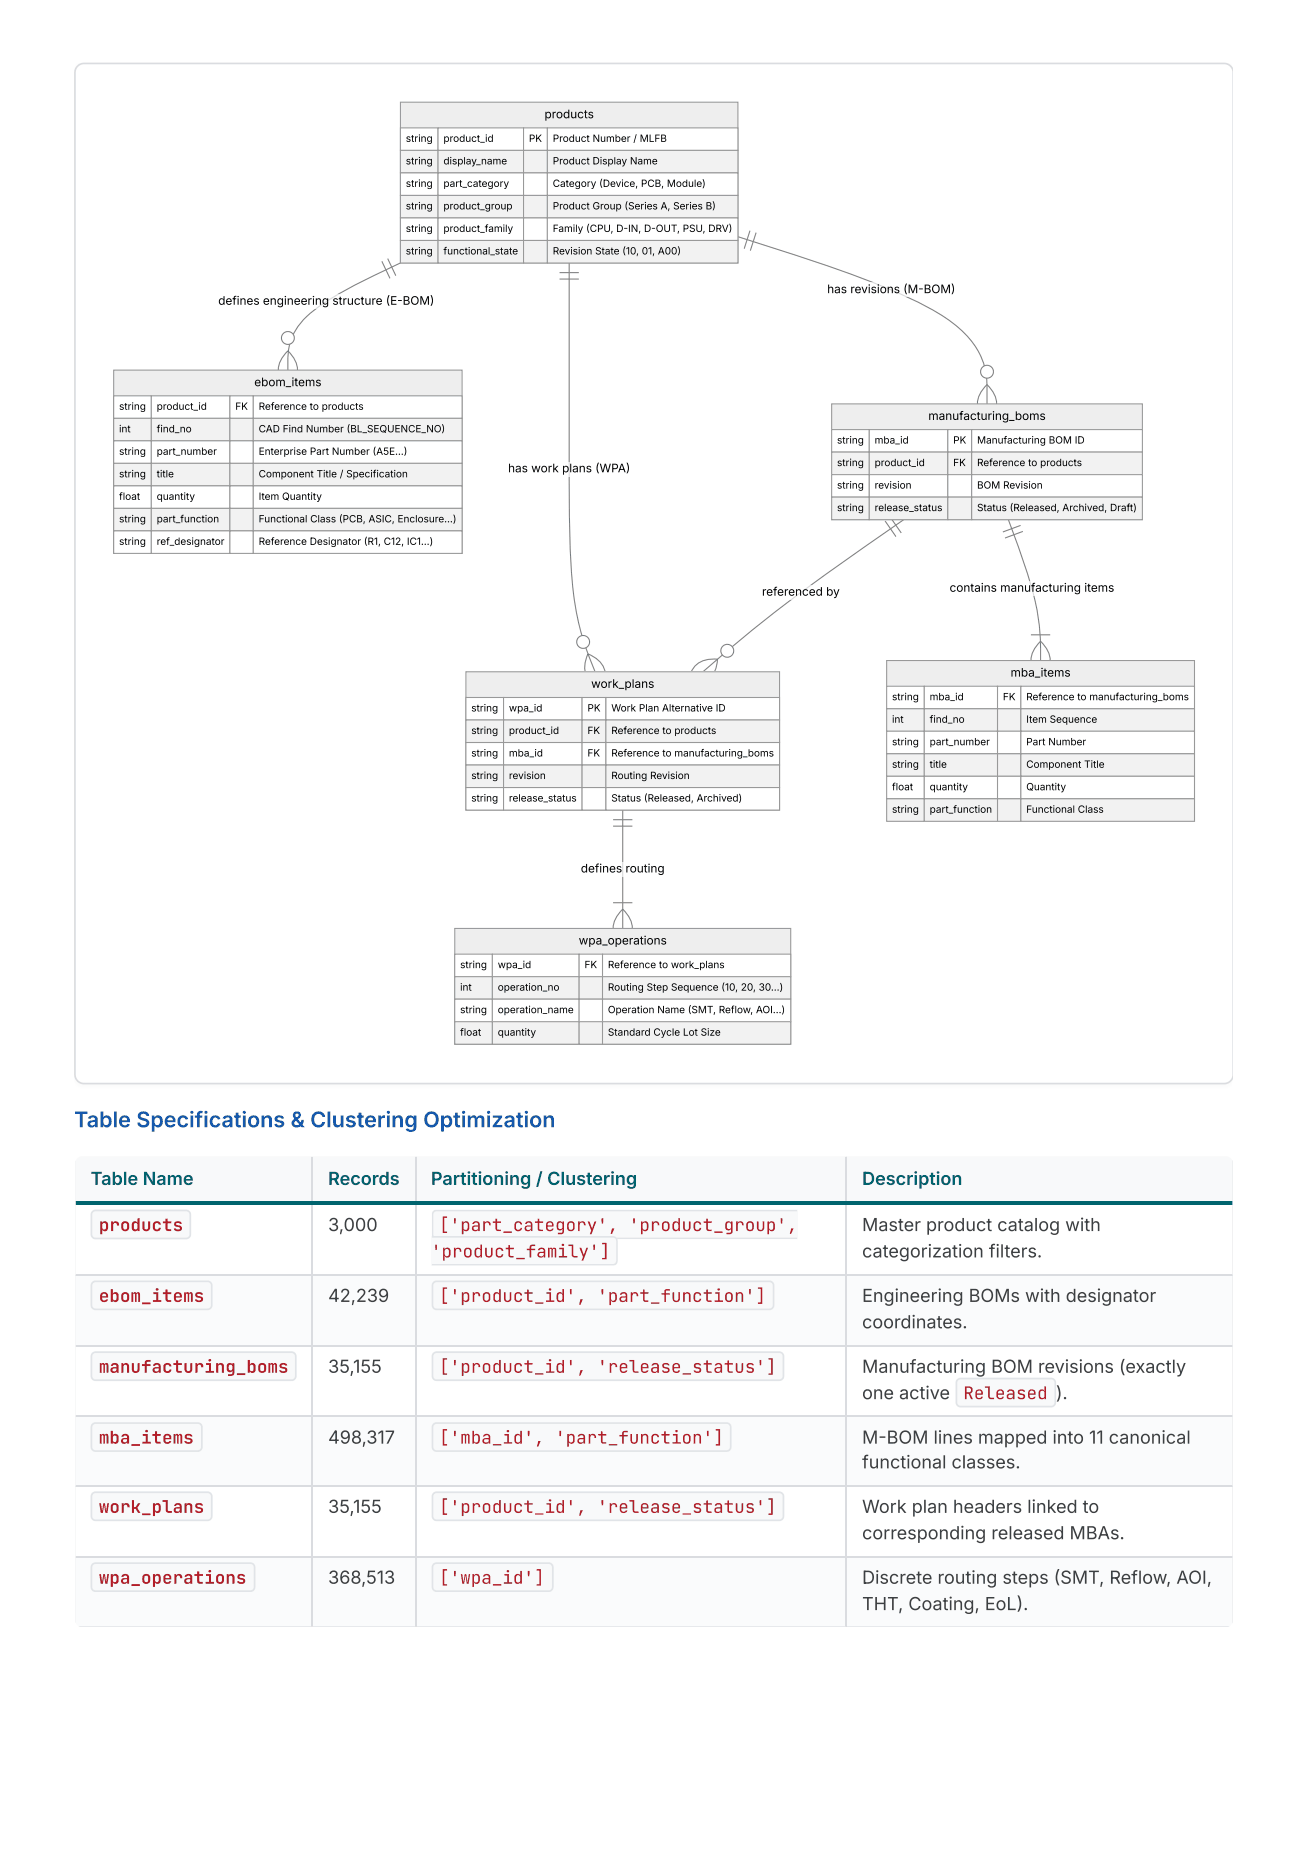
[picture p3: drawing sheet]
<svg xmlns="http://www.w3.org/2000/svg" width="210mm" height="297mm" viewBox="0 0 210 297" stroke-linecap="round" stroke-linejoin="round" font-family="sans-serif">
<path d="M198 11.2l-.6-.8-.8-.2h-183.1a1.46 1.46 0 0 0-1.5 1.4v160.9a1.46 1.46 0 0 0 1.5 1.5h183.1l.8-.3 .6-.7" fill="none" stroke="#dadce0" stroke-width=".26"/>
<path d="M12.2 185.8l.4-.2 .4-.1h184.1a.78 .78 0 0 1 .9 1v73.9a.78 .78 0 0 1-.9 1h-184.1a1.06 1.06 0 0 1-1.1-1v-73.9l.1-.4z" fill="#fff"/>
<g fill="#f8f9fa">
<path d="M12.2 185.7h38.1v7.4h-38.1z"/>
<path d="M50.3 185.7h16.4v7.4h-16.4z"/>
<path d="M66.7 185.7h69.3v7.4h-69.3z"/>
<path d="M136 185.7h62v7.4h-62z"/>
</g>
<g fill="#fafbfc">
<path d="M12.2 204.8h38.1v11.1h-38.1z"/>
<path d="M50.3 204.8h16.4v11.1h-16.4z"/>
<path d="M66.7 204.8h69.3v11.1h-69.3z"/>
<path d="M136 204.8h62v11.1h-62z"/>
<path d="M12.2 227.3h38.1v11.4h-38.1z"/>
<path d="M50.3 227.3h16.4v11.4h-16.4z"/>
<path d="M66.7 227.3h69.3v11.4h-69.3z"/>
<path d="M136 227.3h62v11.4h-62z"/>
<path d="M12.2 250h38.1v11.1h-38.1z"/>
<path d="M50.3 250h16.4v11.1h-16.4z"/>
<path d="M66.7 250h69.3v11.1h-69.3z"/>
<path d="M136 250h62v11.1h-62z"/>
</g>
<path d="M12.1 185.7h185.9M12.1 185.7v7.2M197.9 185.7v7.2" fill="none" stroke="#dadce0" stroke-width=".16"/>
<path d="M50.1 185.7v7.2M66.8 185.7v7.2M135.9 185.7v7.2" fill="none" stroke="#dadce0" stroke-width=".26"/>
<g fill="#00646e">
<path d="M12.1 192.9h38.2v.5h-38.2z"/>
<path d="M50.3 192.9h16.6v.5h-16.6z"/>
<path d="M66.9 192.9h69.1v.5h-69.1z"/>
<path d="M136 192.9h62v.5h-62z"/>
</g>
<path d="M12.1 193.4v67.8M197.9 193.4v67.8M12.1 261.2h185.9" fill="none" stroke="#dadce0" stroke-width=".16"/>
<path d="M50.1 193.4v67.8M66.8 193.4v67.8M135.9 193.4v67.8M12.1 204.7h185.9M12.1 216h185.9M12.1 227.4h185.9M12.1 238.5h185.9M12.1 249.9h185.9" fill="none" stroke="#dadce0" stroke-width=".26"/>
<path d="M61.3 41.9l1.3 2.8M62.2 41.5l1.4 2.8M64.3 42.2a88 88 0 0 0-13.3 7.2 9.9 9.9 0 0 0-4.7 7.4l-.1 2.6" fill="none" stroke="#808080" stroke-width=".17"/>
<circle cx="46.2" cy="54.3" r="1.03" fill="#fff"/>
<g fill="none" stroke="#808080" stroke-width=".17">
<path d="M118.5 38l10.7 3.5a131.8 131.8 0 0 1 20 8 19.3 19.3 0 0 1 8 7 11.5 11.5 0 0 1 1.3 6v2.3M120.4 37l-.9 2.9M121.4 37.3l-.9 3M46.2 56.3a3.8 3.8 0 0 1 1.1 4.8l-1.1 1.4a3.8 3.8 0 0 1-1-4.8z"/>
<circle cx="46.2" cy="54.3" r="1.03"/>
</g>
<circle cx="158.5" cy="59.7" r="1.03" fill="#fff"/>
<g fill="none" stroke="#808080" stroke-width=".17">
<path d="M89.9 43.8h3.1M89.9 44.8h3.1M91.4 42.2v22.1a458.4 458.4 0 0 0 .4 28.5 44 44 0 0 0 3.8 15.1M158.5 61.7a3.8 3.8 0 0 1 1.1 4.9l-1.1 1.3a3.8 3.8 0 0 1-1.1-4.8z"/>
<circle cx="158.5" cy="59.7" r="1.03"/>
</g>
<circle cx="93.6" cy="103.1" r="1.03" fill="#fff"/>
<g fill="none" stroke="#808080" stroke-width=".17">
<path d="M142.1 83.6l1.8 2.6M143 83l1.7 2.6M145.1 83.4l-3.3 2.4a285.4 285.4 0 0 0-28.9 22.1M161.9 83.4l1.8 4.7a46.9 46.9 0 0 1 3.4 15.4v2.5M163.9 84.3l-2.9 1.1M164.3 85.3l-2.9 1.1M94.4 105a3.8 3.8 0 0 1 2.8 4.1l-.5 1.6a3.8 3.8 0 0 1-2.8-4zM165.6 101.9h3.1M167.1 103a3.8 3.8 0 0 1 1.1 4.8l-1.1 1.3a3.8 3.8 0 0 1-1.1-4.8z"/>
<circle cx="93.6" cy="103.1" r="1.03"/>
</g>
<circle cx="116.8" cy="104.5" r="1.03" fill="#fff"/>
<g fill="none" stroke="#808080" stroke-width=".17">
<path d="M111.6 106.9a4.1 4.1 0 0 1 3.6-1.1 3.8 3.8 0 0 1-2.9 4l-1.8 .1a4.7 4.7 0 0 1 1.1-3zM98.5 131.6h3.1M98.5 132.6h3.1M100 130.1v19M98.5 144.9h3.1M100 146a3.8 3.8 0 0 1 1.1 4.8l-1.1 1.4a3.8 3.8 0 0 1-1.1-4.9z"/>
<circle cx="116.8" cy="104.5" r="1.03"/>
</g>
<path d="M64.3 16.4h54.2v25.8h-54.2z" fill="#eee"/>
<path d="M64.3 16.4h54.2v25.8h-54.2z" fill="none" stroke="#999" stroke-width=".17"/>
<path d="M64.3 20.5h6v3.6h-6z" fill="#fff"/>
<path d="M64.3 20.5h6v3.6h-6z" fill="none" stroke="#999" stroke-width=".17"/>
<path d="M70.3 20.5h13.8v3.6h-13.8z" fill="#fff"/>
<path d="M70.3 20.5h13.8v3.6h-13.8z" fill="none" stroke="#999" stroke-width=".17"/>
<path d="M84.1 20.5h3.8v3.6h-3.8z" fill="#fff"/>
<path d="M84.1 20.5h3.8v3.6h-3.8z" fill="none" stroke="#999" stroke-width=".17"/>
<path d="M87.9 20.5h30.6v3.6h-30.6z" fill="#fff"/>
<path d="M87.9 20.5h30.6v3.6h-30.6z" fill="none" stroke="#999" stroke-width=".17"/>
<path d="M64.3 24.1h6v3.7h-6z" fill="#f2f2f2"/>
<path d="M64.3 24.1h6v3.7h-6z" fill="none" stroke="#999" stroke-width=".17"/>
<path d="M70.3 24.1h13.8v3.7h-13.8z" fill="#f2f2f2"/>
<path d="M70.3 24.1h13.8v3.7h-13.8z" fill="none" stroke="#999" stroke-width=".17"/>
<path d="M84.1 24.1h3.8v3.7h-3.8z" fill="#f2f2f2"/>
<path d="M84.1 24.1h3.8v3.7h-3.8z" fill="none" stroke="#999" stroke-width=".17"/>
<path d="M87.9 24.1h30.6v3.7h-30.6z" fill="#f2f2f2"/>
<path d="M87.9 24.1h30.6v3.7h-30.6z" fill="none" stroke="#999" stroke-width=".17"/>
<path d="M64.3 27.8h6v3.6h-6z" fill="#fff"/>
<path d="M64.3 27.8h6v3.6h-6z" fill="none" stroke="#999" stroke-width=".17"/>
<path d="M70.3 27.8h13.8v3.6h-13.8z" fill="#fff"/>
<path d="M70.3 27.8h13.8v3.6h-13.8z" fill="none" stroke="#999" stroke-width=".17"/>
<path d="M84.1 27.8h3.8v3.6h-3.8z" fill="#fff"/>
<path d="M84.1 27.8h3.8v3.6h-3.8z" fill="none" stroke="#999" stroke-width=".17"/>
<path d="M87.9 27.8h30.6v3.6h-30.6z" fill="#fff"/>
<path d="M87.9 27.8h30.6v3.6h-30.6z" fill="none" stroke="#999" stroke-width=".17"/>
<path d="M64.3 31.4h6v3.6h-6z" fill="#f2f2f2"/>
<path d="M64.3 31.4h6v3.6h-6z" fill="none" stroke="#999" stroke-width=".17"/>
<path d="M70.3 31.4h13.8v3.6h-13.8z" fill="#f2f2f2"/>
<path d="M70.3 31.4h13.8v3.6h-13.8z" fill="none" stroke="#999" stroke-width=".17"/>
<path d="M84.1 31.4h3.8v3.6h-3.8z" fill="#f2f2f2"/>
<path d="M84.1 31.4h3.8v3.6h-3.8z" fill="none" stroke="#999" stroke-width=".17"/>
<path d="M87.9 31.4h30.6v3.6h-30.6z" fill="#f2f2f2"/>
<path d="M87.9 31.4h30.6v3.6h-30.6z" fill="none" stroke="#999" stroke-width=".17"/>
<path d="M64.3 35h6v3.6h-6z" fill="#fff"/>
<path d="M64.3 35h6v3.6h-6z" fill="none" stroke="#999" stroke-width=".17"/>
<path d="M70.3 35h13.8v3.6h-13.8z" fill="#fff"/>
<path d="M70.3 35h13.8v3.6h-13.8z" fill="none" stroke="#999" stroke-width=".17"/>
<path d="M84.1 35h3.8v3.6h-3.8z" fill="#fff"/>
<path d="M84.1 35h3.8v3.6h-3.8z" fill="none" stroke="#999" stroke-width=".17"/>
<path d="M87.9 35h30.6v3.6h-30.6z" fill="#fff"/>
<path d="M87.9 35h30.6v3.6h-30.6z" fill="none" stroke="#999" stroke-width=".17"/>
<path d="M64.3 38.6h6v3.6h-6z" fill="#f2f2f2"/>
<path d="M64.3 38.6h6v3.6h-6z" fill="none" stroke="#999" stroke-width=".17"/>
<path d="M70.3 38.6h13.8v3.6h-13.8z" fill="#f2f2f2"/>
<path d="M70.3 38.6h13.8v3.6h-13.8z" fill="none" stroke="#999" stroke-width=".17"/>
<path d="M84.1 38.6h3.8v3.6h-3.8z" fill="#f2f2f2"/>
<path d="M84.1 38.6h3.8v3.6h-3.8z" fill="none" stroke="#999" stroke-width=".17"/>
<path d="M87.9 38.6h30.6v3.6h-30.6z" fill="#f2f2f2"/>
<path d="M87.9 38.6h30.6v3.6h-30.6z" fill="none" stroke="#999" stroke-width=".17"/>
<path d="M18.3 59.4h55.9v29.4h-55.9z" fill="#eee"/>
<path d="M18.3 59.4h55.9v29.4h-55.9z" fill="none" stroke="#999" stroke-width=".17"/>
<path d="M18.3 63.5h6v3.7h-6z" fill="#fff"/>
<path d="M18.3 63.5h6v3.7h-6z" fill="none" stroke="#999" stroke-width=".17"/>
<path d="M24.3 63.5h12.6v3.7h-12.6z" fill="#fff"/>
<path d="M24.3 63.5h12.6v3.7h-12.6z" fill="none" stroke="#999" stroke-width=".17"/>
<path d="M36.9 63.5h3.8v3.7h-3.8z" fill="#fff"/>
<path d="M36.9 63.5h3.8v3.7h-3.8z" fill="none" stroke="#999" stroke-width=".17"/>
<path d="M40.7 63.5h33.5v3.7h-33.5z" fill="#fff"/>
<path d="M40.7 63.5h33.5v3.7h-33.5z" fill="none" stroke="#999" stroke-width=".17"/>
<path d="M18.3 67.2h6v3.6h-6z" fill="#f2f2f2"/>
<path d="M18.3 67.2h6v3.6h-6z" fill="none" stroke="#999" stroke-width=".17"/>
<path d="M24.3 67.2h12.6v3.6h-12.6z" fill="#f2f2f2"/>
<path d="M24.3 67.2h12.6v3.6h-12.6z" fill="none" stroke="#999" stroke-width=".17"/>
<path d="M36.9 67.2h3.8v3.6h-3.8z" fill="#f2f2f2"/>
<path d="M36.9 67.2h3.8v3.6h-3.8z" fill="none" stroke="#999" stroke-width=".17"/>
<path d="M40.7 67.2h33.5v3.6h-33.5z" fill="#f2f2f2"/>
<path d="M40.7 67.2h33.5v3.6h-33.5z" fill="none" stroke="#999" stroke-width=".17"/>
<path d="M18.3 70.8h6v3.6h-6z" fill="#fff"/>
<path d="M18.3 70.8h6v3.6h-6z" fill="none" stroke="#999" stroke-width=".17"/>
<path d="M24.3 70.8h12.6v3.6h-12.6z" fill="#fff"/>
<path d="M24.3 70.8h12.6v3.6h-12.6z" fill="none" stroke="#999" stroke-width=".17"/>
<path d="M36.9 70.8h3.8v3.6h-3.8z" fill="#fff"/>
<path d="M36.9 70.8h3.8v3.6h-3.8z" fill="none" stroke="#999" stroke-width=".17"/>
<path d="M40.7 70.8h33.5v3.6h-33.5z" fill="#fff"/>
<path d="M40.7 70.8h33.5v3.6h-33.5z" fill="none" stroke="#999" stroke-width=".17"/>
<path d="M18.3 74.4h6v3.6h-6z" fill="#f2f2f2"/>
<path d="M18.3 74.4h6v3.6h-6z" fill="none" stroke="#999" stroke-width=".17"/>
<path d="M24.3 74.4h12.6v3.6h-12.6z" fill="#f2f2f2"/>
<path d="M24.3 74.4h12.6v3.6h-12.6z" fill="none" stroke="#999" stroke-width=".17"/>
<path d="M36.9 74.4h3.8v3.6h-3.8z" fill="#f2f2f2"/>
<path d="M36.9 74.4h3.8v3.6h-3.8z" fill="none" stroke="#999" stroke-width=".17"/>
<path d="M40.7 74.4h33.5v3.6h-33.5z" fill="#f2f2f2"/>
<path d="M40.7 74.4h33.5v3.6h-33.5z" fill="none" stroke="#999" stroke-width=".17"/>
<path d="M18.3 78h6v3.6h-6z" fill="#fff"/>
<path d="M18.3 78h6v3.6h-6z" fill="none" stroke="#999" stroke-width=".17"/>
<path d="M24.3 78h12.6v3.6h-12.6z" fill="#fff"/>
<path d="M24.3 78h12.6v3.6h-12.6z" fill="none" stroke="#999" stroke-width=".17"/>
<path d="M36.9 78h3.8v3.6h-3.8z" fill="#fff"/>
<path d="M36.9 78h3.8v3.6h-3.8z" fill="none" stroke="#999" stroke-width=".17"/>
<path d="M40.7 78h33.5v3.6h-33.5z" fill="#fff"/>
<path d="M40.7 78h33.5v3.6h-33.5z" fill="none" stroke="#999" stroke-width=".17"/>
<path d="M18.3 81.6h6v3.6h-6z" fill="#f2f2f2"/>
<path d="M18.3 81.6h6v3.6h-6z" fill="none" stroke="#999" stroke-width=".17"/>
<path d="M24.3 81.6h12.6v3.6h-12.6z" fill="#f2f2f2"/>
<path d="M24.3 81.6h12.6v3.6h-12.6z" fill="none" stroke="#999" stroke-width=".17"/>
<path d="M36.9 81.6h3.8v3.6h-3.8z" fill="#f2f2f2"/>
<path d="M36.9 81.6h3.8v3.6h-3.8z" fill="none" stroke="#999" stroke-width=".17"/>
<path d="M40.7 81.6h33.5v3.6h-33.5z" fill="#f2f2f2"/>
<path d="M40.7 81.6h33.5v3.6h-33.5z" fill="none" stroke="#999" stroke-width=".17"/>
<path d="M18.3 85.2h6v3.6h-6z" fill="#fff"/>
<path d="M18.3 85.2h6v3.6h-6z" fill="none" stroke="#999" stroke-width=".17"/>
<path d="M24.3 85.2h12.6v3.6h-12.6z" fill="#fff"/>
<path d="M24.3 85.2h12.6v3.6h-12.6z" fill="none" stroke="#999" stroke-width=".17"/>
<path d="M36.9 85.2h3.8v3.6h-3.8z" fill="#fff"/>
<path d="M36.9 85.2h3.8v3.6h-3.8z" fill="none" stroke="#999" stroke-width=".17"/>
<path d="M40.7 85.2h33.5v3.6h-33.5z" fill="#fff"/>
<path d="M40.7 85.2h33.5v3.6h-33.5z" fill="none" stroke="#999" stroke-width=".17"/>
<path d="M133.6 64.8h49.9v18.6h-49.9z" fill="#eee"/>
<path d="M133.6 64.8h49.9v18.6h-49.9z" fill="none" stroke="#999" stroke-width=".17"/>
<path d="M133.6 69h6v3.6h-6z" fill="#fff"/>
<path d="M133.6 69h6v3.6h-6z" fill="none" stroke="#999" stroke-width=".17"/>
<path d="M139.6 69h12.6v3.6h-12.6z" fill="#fff"/>
<path d="M139.6 69h12.6v3.6h-12.6z" fill="none" stroke="#999" stroke-width=".17"/>
<path d="M152.2 69h3.8v3.6h-3.8z" fill="#fff"/>
<path d="M152.2 69h3.8v3.6h-3.8z" fill="none" stroke="#999" stroke-width=".17"/>
<path d="M156 69h27.5v3.6h-27.5z" fill="#fff"/>
<path d="M156 69h27.5v3.6h-27.5z" fill="none" stroke="#999" stroke-width=".17"/>
<path d="M133.6 72.6h6v3.6h-6z" fill="#f2f2f2"/>
<path d="M133.6 72.6h6v3.6h-6z" fill="none" stroke="#999" stroke-width=".17"/>
<path d="M139.6 72.6h12.6v3.6h-12.6z" fill="#f2f2f2"/>
<path d="M139.6 72.6h12.6v3.6h-12.6z" fill="none" stroke="#999" stroke-width=".17"/>
<path d="M152.2 72.6h3.8v3.6h-3.8z" fill="#f2f2f2"/>
<path d="M152.2 72.6h3.8v3.6h-3.8z" fill="none" stroke="#999" stroke-width=".17"/>
<path d="M156 72.6h27.5v3.6h-27.5z" fill="#f2f2f2"/>
<path d="M156 72.6h27.5v3.6h-27.5z" fill="none" stroke="#999" stroke-width=".17"/>
<path d="M133.6 76.2h6v3.6h-6z" fill="#fff"/>
<path d="M133.6 76.2h6v3.6h-6z" fill="none" stroke="#999" stroke-width=".17"/>
<path d="M139.6 76.2h12.6v3.6h-12.6z" fill="#fff"/>
<path d="M139.6 76.2h12.6v3.6h-12.6z" fill="none" stroke="#999" stroke-width=".17"/>
<path d="M152.2 76.2h3.8v3.6h-3.8z" fill="#fff"/>
<path d="M152.2 76.2h3.8v3.6h-3.8z" fill="none" stroke="#999" stroke-width=".17"/>
<path d="M156 76.2h27.5v3.6h-27.5z" fill="#fff"/>
<path d="M156 76.2h27.5v3.6h-27.5z" fill="none" stroke="#999" stroke-width=".17"/>
<path d="M133.6 79.8h6v3.6h-6z" fill="#f2f2f2"/>
<path d="M133.6 79.8h6v3.6h-6z" fill="none" stroke="#999" stroke-width=".17"/>
<path d="M139.6 79.8h12.6v3.6h-12.6z" fill="#f2f2f2"/>
<path d="M139.6 79.8h12.6v3.6h-12.6z" fill="none" stroke="#999" stroke-width=".17"/>
<path d="M152.2 79.8h3.8v3.6h-3.8z" fill="#f2f2f2"/>
<path d="M152.2 79.8h3.8v3.6h-3.8z" fill="none" stroke="#999" stroke-width=".17"/>
<path d="M156 79.8h27.5v3.6h-27.5z" fill="#f2f2f2"/>
<path d="M156 79.8h27.5v3.6h-27.5z" fill="none" stroke="#999" stroke-width=".17"/>
<path d="M74.8 107.9h50.4v22.2h-50.4z" fill="#eee"/>
<path d="M74.8 107.9h50.4v22.2h-50.4z" fill="none" stroke="#999" stroke-width=".17"/>
<path d="M74.8 112h6.1v3.6h-6.1z" fill="#fff"/>
<path d="M74.8 112h6.1v3.6h-6.1z" fill="none" stroke="#999" stroke-width=".17"/>
<path d="M80.9 112h12.6v3.6h-12.6z" fill="#fff"/>
<path d="M80.9 112h12.6v3.6h-12.6z" fill="none" stroke="#999" stroke-width=".17"/>
<path d="M93.5 112h3.8v3.6h-3.8z" fill="#fff"/>
<path d="M93.5 112h3.8v3.6h-3.8z" fill="none" stroke="#999" stroke-width=".17"/>
<path d="M97.3 112h27.9v3.6h-27.9z" fill="#fff"/>
<path d="M97.3 112h27.9v3.6h-27.9z" fill="none" stroke="#999" stroke-width=".17"/>
<path d="M74.8 115.6h6.1v3.6h-6.1z" fill="#f2f2f2"/>
<path d="M74.8 115.6h6.1v3.6h-6.1z" fill="none" stroke="#999" stroke-width=".17"/>
<path d="M80.9 115.6h12.6v3.6h-12.6z" fill="#f2f2f2"/>
<path d="M80.9 115.6h12.6v3.6h-12.6z" fill="none" stroke="#999" stroke-width=".17"/>
<path d="M93.5 115.6h3.8v3.6h-3.8z" fill="#f2f2f2"/>
<path d="M93.5 115.6h3.8v3.6h-3.8z" fill="none" stroke="#999" stroke-width=".17"/>
<path d="M97.3 115.6h27.9v3.6h-27.9z" fill="#f2f2f2"/>
<path d="M97.3 115.6h27.9v3.6h-27.9z" fill="none" stroke="#999" stroke-width=".17"/>
<path d="M74.8 119.2h6.1v3.6h-6.1z" fill="#fff"/>
<path d="M74.8 119.2h6.1v3.6h-6.1z" fill="none" stroke="#999" stroke-width=".17"/>
<path d="M80.9 119.2h12.6v3.6h-12.6z" fill="#fff"/>
<path d="M80.9 119.2h12.6v3.6h-12.6z" fill="none" stroke="#999" stroke-width=".17"/>
<path d="M93.5 119.2h3.8v3.6h-3.8z" fill="#fff"/>
<path d="M93.5 119.2h3.8v3.6h-3.8z" fill="none" stroke="#999" stroke-width=".17"/>
<path d="M97.3 119.2h27.9v3.6h-27.9z" fill="#fff"/>
<path d="M97.3 119.2h27.9v3.6h-27.9z" fill="none" stroke="#999" stroke-width=".17"/>
<path d="M74.8 122.8h6.1v3.6h-6.1z" fill="#f2f2f2"/>
<path d="M74.8 122.8h6.1v3.6h-6.1z" fill="none" stroke="#999" stroke-width=".17"/>
<path d="M80.9 122.8h12.6v3.6h-12.6z" fill="#f2f2f2"/>
<path d="M80.9 122.8h12.6v3.6h-12.6z" fill="none" stroke="#999" stroke-width=".17"/>
<path d="M93.5 122.8h3.8v3.6h-3.8z" fill="#f2f2f2"/>
<path d="M93.5 122.8h3.8v3.6h-3.8z" fill="none" stroke="#999" stroke-width=".17"/>
<path d="M97.3 122.8h27.9v3.6h-27.9z" fill="#f2f2f2"/>
<path d="M97.3 122.8h27.9v3.6h-27.9z" fill="none" stroke="#999" stroke-width=".17"/>
<path d="M74.8 126.4h6.1v3.7h-6.1z" fill="#fff"/>
<path d="M74.8 126.4h6.1v3.7h-6.1z" fill="none" stroke="#999" stroke-width=".17"/>
<path d="M80.9 126.4h12.6v3.7h-12.6z" fill="#fff"/>
<path d="M80.9 126.4h12.6v3.7h-12.6z" fill="none" stroke="#999" stroke-width=".17"/>
<path d="M93.5 126.4h3.8v3.7h-3.8z" fill="#fff"/>
<path d="M93.5 126.4h3.8v3.7h-3.8z" fill="none" stroke="#999" stroke-width=".17"/>
<path d="M97.3 126.4h27.9v3.7h-27.9z" fill="#fff"/>
<path d="M97.3 126.4h27.9v3.7h-27.9z" fill="none" stroke="#999" stroke-width=".17"/>
<path d="M142.4 106h49.4v25.9h-49.4z" fill="#eee"/>
<path d="M142.4 106h49.4v25.9h-49.4z" fill="none" stroke="#999" stroke-width=".17"/>
<path d="M142.4 110.2h6v3.6h-6z" fill="#fff"/>
<path d="M142.4 110.2h6v3.6h-6z" fill="none" stroke="#999" stroke-width=".17"/>
<path d="M148.4 110.2h11.8v3.6h-11.8z" fill="#fff"/>
<path d="M148.4 110.2h11.8v3.6h-11.8z" fill="none" stroke="#999" stroke-width=".17"/>
<path d="M160.2 110.2h3.7v3.6h-3.7z" fill="#fff"/>
<path d="M160.2 110.2h3.7v3.6h-3.7z" fill="none" stroke="#999" stroke-width=".17"/>
<path d="M163.9 110.2h27.9v3.6h-27.9z" fill="#fff"/>
<path d="M163.9 110.2h27.9v3.6h-27.9z" fill="none" stroke="#999" stroke-width=".17"/>
<path d="M142.4 113.8h6v3.6h-6z" fill="#f2f2f2"/>
<path d="M142.4 113.8h6v3.6h-6z" fill="none" stroke="#999" stroke-width=".17"/>
<path d="M148.4 113.8h11.8v3.6h-11.8z" fill="#f2f2f2"/>
<path d="M148.4 113.8h11.8v3.6h-11.8z" fill="none" stroke="#999" stroke-width=".17"/>
<path d="M160.2 113.8h3.7v3.6h-3.7z" fill="#f2f2f2"/>
<path d="M160.2 113.8h3.7v3.6h-3.7z" fill="none" stroke="#999" stroke-width=".17"/>
<path d="M163.9 113.8h27.9v3.6h-27.9z" fill="#f2f2f2"/>
<path d="M163.9 113.8h27.9v3.6h-27.9z" fill="none" stroke="#999" stroke-width=".17"/>
<path d="M142.4 117.4h6v3.6h-6z" fill="#fff"/>
<path d="M142.4 117.4h6v3.6h-6z" fill="none" stroke="#999" stroke-width=".17"/>
<path d="M148.4 117.4h11.8v3.6h-11.8z" fill="#fff"/>
<path d="M148.4 117.4h11.8v3.6h-11.8z" fill="none" stroke="#999" stroke-width=".17"/>
<path d="M160.2 117.4h3.7v3.6h-3.7z" fill="#fff"/>
<path d="M160.2 117.4h3.7v3.6h-3.7z" fill="none" stroke="#999" stroke-width=".17"/>
<path d="M163.9 117.4h27.9v3.6h-27.9z" fill="#fff"/>
<path d="M163.9 117.4h27.9v3.6h-27.9z" fill="none" stroke="#999" stroke-width=".17"/>
<path d="M142.4 121h6v3.6h-6z" fill="#f2f2f2"/>
<path d="M142.4 121h6v3.6h-6z" fill="none" stroke="#999" stroke-width=".17"/>
<path d="M148.4 121h11.8v3.6h-11.8z" fill="#f2f2f2"/>
<path d="M148.4 121h11.8v3.6h-11.8z" fill="none" stroke="#999" stroke-width=".17"/>
<path d="M160.2 121h3.7v3.6h-3.7z" fill="#f2f2f2"/>
<path d="M160.2 121h3.7v3.6h-3.7z" fill="none" stroke="#999" stroke-width=".17"/>
<path d="M163.9 121h27.9v3.6h-27.9z" fill="#f2f2f2"/>
<path d="M163.9 121h27.9v3.6h-27.9z" fill="none" stroke="#999" stroke-width=".17"/>
<path d="M142.4 124.6h6v3.6h-6z" fill="#fff"/>
<path d="M142.4 124.6h6v3.6h-6z" fill="none" stroke="#999" stroke-width=".17"/>
<path d="M148.4 124.6h11.8v3.6h-11.8z" fill="#fff"/>
<path d="M148.4 124.6h11.8v3.6h-11.8z" fill="none" stroke="#999" stroke-width=".17"/>
<path d="M160.2 124.6h3.7v3.6h-3.7z" fill="#fff"/>
<path d="M160.2 124.6h3.7v3.6h-3.7z" fill="none" stroke="#999" stroke-width=".17"/>
<path d="M163.9 124.6h27.9v3.6h-27.9z" fill="#fff"/>
<path d="M163.9 124.6h27.9v3.6h-27.9z" fill="none" stroke="#999" stroke-width=".17"/>
<path d="M142.4 128.2h6v3.7h-6z" fill="#f2f2f2"/>
<path d="M142.4 128.2h6v3.7h-6z" fill="none" stroke="#999" stroke-width=".17"/>
<path d="M148.4 128.2h11.8v3.7h-11.8z" fill="#f2f2f2"/>
<path d="M148.4 128.2h11.8v3.7h-11.8z" fill="none" stroke="#999" stroke-width=".17"/>
<path d="M160.2 128.2h3.7v3.7h-3.7z" fill="#f2f2f2"/>
<path d="M160.2 128.2h3.7v3.7h-3.7z" fill="none" stroke="#999" stroke-width=".17"/>
<path d="M163.9 128.2h27.9v3.7h-27.9z" fill="#f2f2f2"/>
<path d="M163.9 128.2h27.9v3.7h-27.9z" fill="none" stroke="#999" stroke-width=".17"/>
<path d="M73 149.1h54v18.5h-54z" fill="#eee"/>
<path d="M73 149.1h54v18.5h-54z" fill="none" stroke="#999" stroke-width=".17"/>
<path d="M73 153.2h6.1v3.6h-6.1z" fill="#fff"/>
<path d="M73 153.2h6.1v3.6h-6.1z" fill="none" stroke="#999" stroke-width=".17"/>
<path d="M79.1 153.2h13.9v3.6h-13.9z" fill="#fff"/>
<path d="M79.1 153.2h13.9v3.6h-13.9z" fill="none" stroke="#999" stroke-width=".17"/>
<path d="M93 153.2h3.8v3.6h-3.8z" fill="#fff"/>
<path d="M93 153.2h3.8v3.6h-3.8z" fill="none" stroke="#999" stroke-width=".17"/>
<path d="M96.8 153.2h30.2v3.6h-30.2z" fill="#fff"/>
<path d="M96.8 153.2h30.2v3.6h-30.2z" fill="none" stroke="#999" stroke-width=".17"/>
<path d="M73 156.8h6.1v3.6h-6.1z" fill="#f2f2f2"/>
<path d="M73 156.8h6.1v3.6h-6.1z" fill="none" stroke="#999" stroke-width=".17"/>
<path d="M79.1 156.8h13.9v3.6h-13.9z" fill="#f2f2f2"/>
<path d="M79.1 156.8h13.9v3.6h-13.9z" fill="none" stroke="#999" stroke-width=".17"/>
<path d="M93 156.8h3.8v3.6h-3.8z" fill="#f2f2f2"/>
<path d="M93 156.8h3.8v3.6h-3.8z" fill="none" stroke="#999" stroke-width=".17"/>
<path d="M96.8 156.8h30.2v3.6h-30.2z" fill="#f2f2f2"/>
<path d="M96.8 156.8h30.2v3.6h-30.2z" fill="none" stroke="#999" stroke-width=".17"/>
<path d="M73 160.4h6.1v3.6h-6.1z" fill="#fff"/>
<path d="M73 160.4h6.1v3.6h-6.1z" fill="none" stroke="#999" stroke-width=".17"/>
<path d="M79.1 160.4h13.9v3.6h-13.9z" fill="#fff"/>
<path d="M79.1 160.4h13.9v3.6h-13.9z" fill="none" stroke="#999" stroke-width=".17"/>
<path d="M93 160.4h3.8v3.6h-3.8z" fill="#fff"/>
<path d="M93 160.4h3.8v3.6h-3.8z" fill="none" stroke="#999" stroke-width=".17"/>
<path d="M96.8 160.4h30.2v3.6h-30.2z" fill="#fff"/>
<path d="M96.8 160.4h30.2v3.6h-30.2z" fill="none" stroke="#999" stroke-width=".17"/>
<path d="M73 164h6.1v3.6h-6.1z" fill="#f2f2f2"/>
<path d="M73 164h6.1v3.6h-6.1z" fill="none" stroke="#999" stroke-width=".17"/>
<path d="M79.1 164h13.9v3.6h-13.9z" fill="#f2f2f2"/>
<path d="M79.1 164h13.9v3.6h-13.9z" fill="none" stroke="#999" stroke-width=".17"/>
<path d="M93 164h3.8v3.6h-3.8z" fill="#f2f2f2"/>
<path d="M93 164h3.8v3.6h-3.8z" fill="none" stroke="#999" stroke-width=".17"/>
<path d="M96.8 164h30.2v3.6h-30.2z" fill="#f2f2f2"/>
<path d="M96.8 164h30.2v3.6h-30.2z" fill="none" stroke="#999" stroke-width=".17"/>
<g fill="#fff">
<path d="M35 47.2h34.7v2.4h-34.7z"/>
<path d="M132.8 45.3h20.6v2.5h-20.6z"/>
<path d="M81.6 74.1h19.6v2.4h-19.6z"/>
<path d="M152.5 93.3h26.4v2.4h-26.4z"/>
<path d="M122.4 93.9h12.5v2.4h-12.5z"/>
<path d="M93.3 138.4h13.4v2.4h-13.4z"/>
</g>
<path d="M14.8 194.4l.5-.2h14.6a.79 .79 0 0 1 .8 .8v3.2a.79 .79 0 0 1-.8 .8h-14.6a.79 .79 0 0 1-.7-.8v-3.2z" fill="#f8f9fa"/>
<path d="M14.9 194.5l.4-.2h14.6a.66 .66 0 0 1 .7 .7v3.2a.66 .66 0 0 1-.7 .6h-14.6a.66 .66 0 0 1-.6-.6v-3.2z" fill="none" stroke="#e1e4e8" stroke-width=".26"/>
<path d="M69.6 194.4l.5-.2h58v4.8h-58a.79 .79 0 0 1-.8-.8v-3.2z" fill="#f8f9fa"/>
<g fill="#e1e4e8">
<path d="M69.3 194.2h58.8v.6h-58.8z"/>
<path d="M69.3 198.4h58.8v.6h-58.8z"/>
<path d="M69.3 194.2h.6v4.8h-.6z"/>
</g>
<path d="M69.3 198.4h29.1a.79 .79 0 0 1 .8 .8v3.2a.79 .79 0 0 1-.8 .8h-29.1z" fill="#f8f9fa"/>
<g fill="#e1e4e8">
<path d="M69.3 198.4h29.9v.6h-29.9z"/>
<path d="M69.3 202.6h29.9v.6h-29.9z"/>
<path d="M98.6 198.4h.6v4.8h-.6z"/>
</g>
<path d="M14.8 205.8l.5-.2h18a.79 .79 0 0 1 .8 .8v3.2a.79 .79 0 0 1-.8 .7h-18a.79 .79 0 0 1-.7-.7v-3.2z" fill="#f8f9fa"/>
<path d="M14.9 205.9l.4-.2h18a.66 .66 0 0 1 .7 .7v3.2a.66 .66 0 0 1-.7 .6h-18a.66 .66 0 0 1-.6-.6v-3.2z" fill="none" stroke="#e1e4e8" stroke-width=".26"/>
<path d="M69.6 205.8l.5-.2h53.5a.79 .79 0 0 1 .8 .8v3.2a.79 .79 0 0 1-.8 .7h-53.5a.79 .79 0 0 1-.8-.7v-3.2z" fill="#f8f9fa"/>
<path d="M69.6 205.9l.5-.2h53.5a.66 .66 0 0 1 .6 .7v3.2a.66 .66 0 0 1-.6 .6h-53.5a.66 .66 0 0 1-.6-.6v-3.2z" fill="none" stroke="#e1e4e8" stroke-width=".26"/>
<path d="M14.8 217.2l.5-.2h31.5a.79 .79 0 0 1 .8 .8v3.1a.79 .79 0 0 1-.8 .8h-31.5a.79 .79 0 0 1-.7-.8v-3.1z" fill="#f8f9fa"/>
<path d="M14.9 217.3l.4-.2h31.5a.66 .66 0 0 1 .7 .7v3.1a.66 .66 0 0 1-.7 .7h-31.5a.66 .66 0 0 1-.6-.7v-3.1z" fill="none" stroke="#e1e4e8" stroke-width=".26"/>
<path d="M69.6 217.2l.5-.2h55a.79 .79 0 0 1 .8 .8v3.1a.79 .79 0 0 1-.8 .8h-55a.79 .79 0 0 1-.8-.8v-3.1z" fill="#f8f9fa"/>
<path d="M69.6 217.3l.5-.2h55a.66 .66 0 0 1 .7 .7v3.1a.66 .66 0 0 1-.7 .7h-55a.66 .66 0 0 1-.6-.7v-3.1z" fill="none" stroke="#e1e4e8" stroke-width=".26"/>
<path d="M153.7 221.4l.6-.2h14.5a.79 .79 0 0 1 .8 .8v3.2a.79 .79 0 0 1-.8 .8h-14.5a.79 .79 0 0 1-.8-.8v-3.2z" fill="#f8f9fa"/>
<path d="M153.8 221.5l.5-.2h14.5a.66 .66 0 0 1 .7 .7v3.2a.66 .66 0 0 1-.7 .6h-14.5a.66 .66 0 0 1-.7-.6v-3.2z" fill="none" stroke="#e1e4e8" stroke-width=".26"/>
<path d="M14.8 228.6l.5-.3h16.4a.79 .79 0 0 1 .8 .8v3.2a.79 .79 0 0 1-.8 .8h-16.4a.79 .79 0 0 1-.7-.8v-3.2z" fill="#f8f9fa"/>
<path d="M14.9 228.7l.4-.2h16.4a.66 .66 0 0 1 .7 .6v3.2a.66 .66 0 0 1-.7 .7h-16.4a.66 .66 0 0 1-.6-.7v-3.2z" fill="none" stroke="#e1e4e8" stroke-width=".26"/>
<path d="M69.6 228.6l.5-.3h46.6a.79 .79 0 0 1 .8 .8v3.2a.79 .79 0 0 1-.8 .8h-46.6a.79 .79 0 0 1-.8-.8v-3.2z" fill="#f8f9fa"/>
<path d="M69.6 228.7l.5-.2h46.6a.66 .66 0 0 1 .6 .6v3.2a.66 .66 0 0 1-.6 .7h-46.6a.66 .66 0 0 1-.6-.7v-3.2z" fill="none" stroke="#e1e4e8" stroke-width=".26"/>
<path d="M14.8 239.7l.5-.3h18a.79 .79 0 0 1 .8 .8v3.2a.79 .79 0 0 1-.8 .8h-18a.79 .79 0 0 1-.7-.8v-3.2z" fill="#f8f9fa"/>
<path d="M14.9 239.8l.4-.2h18a.66 .66 0 0 1 .7 .6v3.2a.66 .66 0 0 1-.7 .7h-18a.66 .66 0 0 1-.6-.7v-3.2z" fill="none" stroke="#e1e4e8" stroke-width=".26"/>
<path d="M69.6 239.7l.5-.3h55a.79 .79 0 0 1 .8 .8v3.2a.79 .79 0 0 1-.8 .8h-55a.79 .79 0 0 1-.8-.8v-3.2z" fill="#f8f9fa"/>
<path d="M69.6 239.8l.5-.2h55a.66 .66 0 0 1 .7 .6v3.2a.66 .66 0 0 1-.7 .7h-55a.66 .66 0 0 1-.6-.7v-3.2z" fill="none" stroke="#e1e4e8" stroke-width=".26"/>
<path d="M14.8 251.1l.5-.3h24.9a.79 .79 0 0 1 .8 .8v3.2a.79 .79 0 0 1-.8 .8h-24.9a.79 .79 0 0 1-.7-.8v-3.2z" fill="#f8f9fa"/>
<path d="M14.9 251.2l.4-.2h24.9a.66 .66 0 0 1 .7 .6v3.2a.66 .66 0 0 1-.7 .7h-24.9a.66 .66 0 0 1-.6-.7v-3.2z" fill="none" stroke="#e1e4e8" stroke-width=".26"/>
<path d="M69.6 251.1l.5-.3h18a.79 .79 0 0 1 .8 .8v3.2a.79 .79 0 0 1-.8 .8h-18a.79 .79 0 0 1-.8-.8v-3.2z" fill="#f8f9fa"/>
<path d="M69.6 251.2l.5-.2h18a.66 .66 0 0 1 .7 .6v3.2a.66 .66 0 0 1-.7 .7h-18a.66 .66 0 0 1-.6-.7v-3.2z" fill="none" stroke="#e1e4e8" stroke-width=".26"/>
<text font-size="3.5" fill="#1557b0" x="11.9" y="181">Table Specifications &amp; Clustering Optimization</text>
<g font-size="2.9" fill="#00646e">
<text x="14.6" y="190.2">Table Name</text>
<text x="52.7" y="190.2">Records</text>
<text x="69.2" y="190.2">Partitioning / Clustering</text>
<text x="138.4" y="190.2">Description</text>
</g>
<g font-size="2.9" fill="#3c4043">
<text x="52.7" y="197.6">3,000</text>
<text x="138.4" y="197.6">Master product catalog with</text>
<text x="138.4" y="201.9">categorization filters.</text>
<text x="52.7" y="209">42,239</text>
<text x="138.4" y="209">Engineering BOMs with designator</text>
<text x="138.4" y="213.3">coordinates.</text>
<text x="52.7" y="220.4">35,155</text>
<text x="138.4" y="220.4">Manufacturing BOM revisions (exactly</text>
<text x="138.4" y="224.6">one active</text>
<text x="169.6" y="224.6">).</text>
<text x="52.7" y="231.8">498,317</text>
<text x="138.4" y="231.8">M-BOM lines mapped into 11 canonical</text>
<text x="138.4" y="235.7">functional classes.</text>
<text x="52.7" y="242.9">35,155</text>
<text x="138.4" y="242.9">Work plan headers linked to</text>
<text x="138.4" y="247.1">corresponding released MBAs.</text>
<text x="52.7" y="254.3">368,513</text>
<text x="138.4" y="254.3">Discrete routing steps (SMT, Reflow, AOI,</text>
<text x="138.4" y="258.5">THT, Coating, EoL).</text>
</g>
<g font-size="2.8" fill="#b31d28">
<text x="15.9" y="197.6">products</text>
<text x="70.5" y="197.6">['part_category', 'product_group',</text>
<text x="69.2" y="201.9">'product_family']</text>
<text x="15.9" y="209">ebom_items</text>
<text x="70.5" y="209">['product_id', 'part_function']</text>
<text x="15.9" y="220.4">manufacturing_boms</text>
<text x="70.5" y="220.4">['product_id', 'release_status']</text>
<text x="154.7" y="224.6">Released</text>
<text x="15.9" y="231.8">mba_items</text>
<text x="70.5" y="231.8">['mba_id', 'part_function']</text>
<text x="15.9" y="242.9">work_plans</text>
<text x="70.5" y="242.9">['product_id', 'release_status']</text>
<text x="15.9" y="254.3">wpa_operations</text>
<text x="70.5" y="254.3">['wpa_id']</text>
</g>
<g font-size="1.9">
<text x="87.4" y="19">products</text>
<text x="132.8" y="47.1">has revisions (M-BOM)</text>
<text x="35" y="48.9">defines engineering structure (E-BOM)</text>
<text x="40.8" y="62">ebom_items</text>
<text x="149.1" y="67.4">manufacturing_boms</text>
<text x="81.6" y="75.8">has work plans (WPA)</text>
<text x="122.4" y="95.6">referenced by</text>
<text x="152.5" y="95">contains manufacturing items</text>
<text x="94.9" y="110.4">work_plans</text>
<text x="162.3" y="108.6">mba_items</text>
<text x="93.3" y="140.1">defines routing</text>
<text x="92.9" y="151.6">wpa_operations</text>
</g>
<g font-size="1.6">
<text x="65.2" y="22.8">string</text>
<text x="71.2" y="22.8">product_id</text>
<text x="84.9" y="22.8">PK</text>
<text x="88.8" y="22.8">Product Number / MLFB</text>
<text x="65.2" y="26.4">string</text>
<text x="71.2" y="26.4">display_name</text>
<text x="88.8" y="26.4">Product Display Name</text>
<text x="65.2" y="30">string</text>
<text x="65.2" y="33.6">string</text>
<text x="71.2" y="30">part_category</text>
<text x="71.2" y="33.6">product_group</text>
<text x="88.8" y="30">Category (Device, PCB, Module)</text>
<text x="88.8" y="33.6">Product Group (Series A, Series B)</text>
<text x="65.2" y="37.2">string</text>
<text x="65.2" y="40.9">string</text>
<text x="71.2" y="37.2">product_family</text>
<text x="71.2" y="40.9">functional_state</text>
<text x="88.8" y="37.2">Family (CPU, D-IN, D-OUT, PSU, DRV)</text>
<text x="88.8" y="40.9">Revision State (10, 01, A00)</text>
<text x="19.1" y="65.8">string</text>
<text x="25.2" y="65.8">product_id</text>
<text x="37.8" y="65.8">FK</text>
<text x="41.5" y="65.8">Reference to products</text>
<text x="19.1" y="69.4">int</text>
<text x="25.2" y="69.4">find_no</text>
<text x="41.5" y="69.4">CAD Find Number (BL_SEQUENCE_NO)</text>
<text x="134.4" y="71.2">string</text>
<text x="140.5" y="71.2">mba_id</text>
<text x="153.1" y="71.2">PK</text>
<text x="156.9" y="71.2">Manufacturing BOM ID</text>
<text x="19.1" y="73">string</text>
<text x="19.1" y="76.6">string</text>
<text x="25.2" y="73">part_number</text>
<text x="25.2" y="76.6">title</text>
<text x="41.5" y="73">Enterprise Part Number (A5E...)</text>
<text x="41.5" y="76.6">Component Title / Specification</text>
<text x="134.4" y="74.8">string</text>
<text x="140.5" y="74.8">product_id</text>
<text x="153.1" y="74.8">FK</text>
<text x="156.9" y="74.8">Reference to products</text>
<text x="19.1" y="80.3">float</text>
<text x="19.1" y="83.9">string</text>
<text x="25.2" y="80.3">quantity</text>
<text x="25.2" y="83.9">part_function</text>
<text x="41.5" y="80.3">Item Quantity</text>
<text x="41.5" y="83.9">Functional Class (PCB, ASIC, Enclosure...)</text>
<text x="134.4" y="78.4">string</text>
<text x="134.4" y="82.1">string</text>
<text x="140.5" y="78.4">revision</text>
<text x="140.5" y="82.1">release_status</text>
<text x="156.9" y="78.4">BOM Revision</text>
<text x="156.9" y="82.1">Status (Released, Archived, Draft)</text>
<text x="19.1" y="87.5">string</text>
<text x="25.2" y="87.5">ref_designator</text>
<text x="41.5" y="87.5">Reference Designator (R1, C12, IC1...)</text>
<text x="143.2" y="112.4">string</text>
<text x="149.3" y="112.4">mba_id</text>
<text x="161.1" y="112.4">FK</text>
<text x="164.8" y="112.4">Reference to manufacturing_boms</text>
<text x="75.7" y="114.2">string</text>
<text x="75.7" y="117.8">string</text>
<text x="81.7" y="114.2">wpa_id</text>
<text x="81.7" y="117.8">product_id</text>
<text x="94.3" y="114.2">PK</text>
<text x="94.3" y="117.8">FK</text>
<text x="98.2" y="114.2">Work Plan Alternative ID</text>
<text x="98.2" y="117.8">Reference to products</text>
<text x="143.2" y="116">int</text>
<text x="143.2" y="119.6">string</text>
<text x="149.3" y="116">find_no</text>
<text x="149.3" y="119.6">part_number</text>
<text x="164.8" y="116">Item Sequence</text>
<text x="164.8" y="119.6">Part Number</text>
<text x="75.7" y="121.5">string</text>
<text x="75.7" y="125.1">string</text>
<text x="81.7" y="121.5">mba_id</text>
<text x="81.7" y="125.1">revision</text>
<text x="94.3" y="121.5">FK</text>
<text x="98.2" y="121.5">Reference to manufacturing_boms</text>
<text x="98.2" y="125.1">Routing Revision</text>
<text x="143.2" y="123.3">string</text>
<text x="149.3" y="123.3">title</text>
<text x="164.8" y="123.3">Component Title</text>
<text x="75.7" y="128.7">string</text>
<text x="81.7" y="128.7">release_status</text>
<text x="98.2" y="128.7">Status (Released, Archived)</text>
<text x="143.2" y="126.9">float</text>
<text x="143.2" y="130.5">string</text>
<text x="149.3" y="126.9">quantity</text>
<text x="149.3" y="130.5">part_function</text>
<text x="164.8" y="126.9">Quantity</text>
<text x="164.8" y="130.5">Functional Class</text>
<text x="73.9" y="155.4">string</text>
<text x="79.9" y="155.4">wpa_id</text>
<text x="93.9" y="155.4">FK</text>
<text x="97.6" y="155.4">Reference to work_plans</text>
<text x="73.9" y="159">int</text>
<text x="79.9" y="159">operation_no</text>
<text x="97.6" y="159">Routing Step Sequence (10, 20, 30...)</text>
<text x="73.9" y="162.7">string</text>
<text x="73.9" y="166.3">float</text>
<text x="79.9" y="162.7">operation_name</text>
<text x="79.9" y="166.3">quantity</text>
<text x="97.6" y="162.7">Operation Name (SMT, Reflow, AOI...)</text>
<text x="97.6" y="166.3">Standard Cycle Lot Size</text>
</g>
</svg>
